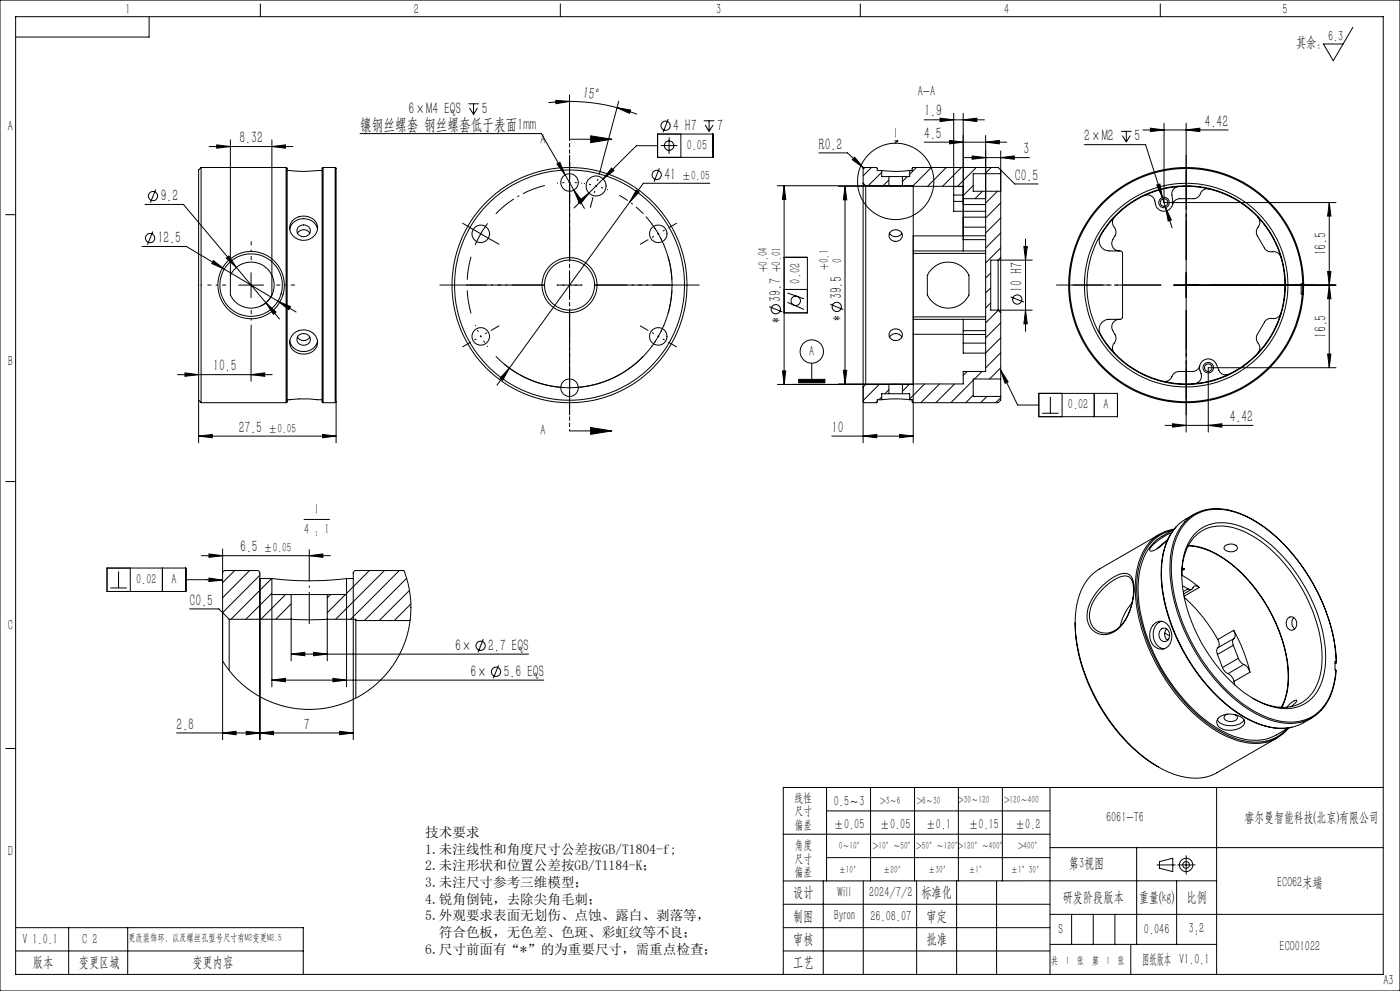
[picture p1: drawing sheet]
<svg xmlns="http://www.w3.org/2000/svg" width="420mm" height="297mm" viewBox="0 0 420 297" stroke-linecap="round" stroke-linejoin="round" font-family="sans-serif">
<g fill="none" stroke="#000" stroke-width=".3">
<path d="M0 0h420v297h-420zM4.7 5h410.3v287h-410.3zM44.7 5v6.1h-40M78.1 1.2v3.8M168.1 1.2v3.8M258.1 1.2v3.8M348.1 1.2v3.8M405.9 8.2l-5.9 10-3-5h5.9M140.5 31.1h3.2M140.9 32.4l1.2 1.9M142.1 31.1v3.2M143.2 32.4l-1.1 1.9"/>
<path d="M166.8 30.1l4.1 .3-4.1 .7zM170.9 30.4l7.7 .5 6.5 1.4M170.9 30.4l-6.4 .4M170.9 28.4v13.3h12.7M185.1 32.3l4.1 .7-.4 1zM185.1 32.3l6 2M185.6 30.3l-5 18.9M200.5 35.7l-1.6 3.9M211.1 36.2h3.2M211.6 37.5l1.1 1.9M212.7 36.2v3.2M213.9 37.5l-1.2 1.9"/>
<path d="M277.3 35.9h18M282 35.4l4.1 .5-4.1 .5zM286.1 33.9v24.6M289 35.9l4.1-.5v1zM289 33.9v37.9M336.3 39.4h3.2M337.9 39.4v3.1M342.9 38.9h25.5M345.1 38.4l4.1 .5-4.1 .5zM349.2 36.9v23.8h51.6M355.8 38.9l4.1-.5v1zM355.8 36.9v92.6"/>
<path d="M46.7 56.8l-1.6 3.9M60.3 50.2v70.5M60.3 50.2l-.7 .7v69M60.3 50.2h25.5M62.8 43.9h25.1M65 43.4l4.1 .5-4.1 .5zM69.1 41.9v46.5a6.9 6.9 0 0 0 6.2 4 6.9 6.9 0 0 0 6.3-4v-46.5M81.6 43.9l4.1-.5v1zM85.8 50.2l.3 .3v69.9l-.3 .3M85.8 50.2v70.5M86.1 51.1h.8a35.7 35.7 0 0 0 8.4 0h1.3M96.9 50.2l-.3 .2v70.1l.3 .2"/>
<path d="M96.9 50.2v70.5M96.9 50.2h3.6M100.5 50.2l.3 .2v70M100.5 50.2v70.5M108 40h54.4l12.9 22.5M167.1 49.1l.9-.5 1.5 3.8zM172.2 57l2.5 3.3-.9 .4zM177.2 40.7l6.4 1-6.4 1.1zM183.5 50.4l.7 .7-3.3 2.5zM190.9 57l.8 .6-2.8 3zM197.3 43.7h-6.4l-18.7 18.7M197.3 40.2h16.6v7h-16.6z"/>
<path d="M197.8 50.4l-1.6 4M198.3 43.6h4.9M200.7 41.2v4.9M204.3 40.2v7M213 54.9h-20l-40.2 55.4M233.2 55.7h40.8v15M235.2 55.7l.5 4.1h-1zM235.2 55.7v59.5M245.6 45.8h8.6l4.8 4.5M251.5 55.8h37.5M253.5 55.8l.5 4.1h-1zM253.5 55.8v59.3"/>
<path d="M256.4 47.1l2.6 3.2-3.3-2.4zM258.9 54.9l.8 .8v59.5l-.8 .8M258.9 54.9v61.1M259 50.3l.3 .2M261.4 50.2l-2.5 2.5M264.5 51.1a35.4 35.4 0 0 0 8.4 0M264.5 51.1h-1.3l-.1-.7-.2-.2h-3.8l-.2 4.7M264.5 51.6l-4 4.1M264.5 51.1v1.8h2.2M266.7 52.9v2.8h1.3h2.7v-2.8M266.7 52.9h4M266.7 53.9l-1.8 1.8"/>
<path d="M268.4 42.2h.9l-.9 .7M272.2 52.9l-1.5 1.5M272.9 51.1h.7v-.7l.3-.2h25.5l5 4.9h7.1M272.9 51.1v1.8h-2.2M274.9 50.2l-2 2M277.2 42.6h24.8M279.4 50.2l-5.5 5.5M283.9 50.2l-5.6 5.6M284.9 42.1l4.1 .5-4.1 .5zM286.1 58.5h2.9M286.1 58.5v1.9M288.4 50.2l-5.6 5.6"/>
<path d="M289.3 47.2h19.5M291.6 46.7l4.1 .5-4.1 .5zM292 52.1h8.2v5.2h-8.2zM292 55.6l-3 3M292.9 50.2l-5.6 5.6M294.7 57.3l-2.2 2.2M295.7 59.5h-6.7v1.8h6.7M295.7 42.6l4.1-.5v1zM295.7 40.6v70.7h-6.7v3.8h-37.5M297.4 50.2l-1.9 1.9M299.2 57.3l-3.5 3.6M300.2 47.2l4.1-.5v1z"/>
<path d="M300.2 51.9l-.2 .2M300.2 45.2v32M325.3 43.4h18.4l6 18.8M336.7 40.6l1.2 1.9M339.1 40.6l-1.2 1.9M347 55.5l1-.3 .7 4zM353.6 55.9a2.19 2.19 0 0 0-2 2.6 5.5 5.5 0 0 1 0 3.2 2.72 2.72 0 0 1-3.2 1.5 2.72 2.72 0 0 1-1.9-2.9 2.27 2.27 0 0 0-3.2-1.7M362.7 56.7a2.59 2.59 0 0 0-2.9 2l-.8 .6-.7 .2h-4.4a2.3 2.3 0 0 0-2.1 1.8M1.7 64.3h3M42.6 73.9h13.3l11.4 6.7M43.5 61.3h11.5l15.9 18.8M45.8 69.4l-1.6 3.9"/>
<path d="M64 78.1l3.3 2.5-3.8-1.6zM67.9 77.4l.8-.7 2.2 3.4zM87.8 66.1a4.4 4.4 0 0 1 7.5 2 4.2 4.2 0 0 1-4.4 3.9 4.2 4.2 0 0 1-3.9-4.3zM89.4 68.2a1.96 1.96 0 0 1 2.6-.6 1.96 1.96 0 0 1 .8 2.6 1.96 1.96 0 0 1-2.6 .6 1.96 1.96 0 0 1-.8-2.6zM92.9 69.8a2.16 2.16 0 0 0-3.6 .1M95.2 68.8a4.3 4.3 0 0 0-4.1-3.3 4.3 4.3 0 0 0-4.2 3.3M141 68.2l3.2 1.9M144.2 70.1l-1.6 3.3M144.2 70.1l3.3 1.9M146.3 67l-2.1 3.1M173.5 60.4l3.2-2.5-2.5 3.2zM193.7 64.9a30.7 30.7 0 0 1-.7 41.9 30.7 30.7 0 0 1-41.8 2.3"/>
<path d="M235.2 77.1h7v16.7h-7M266.8 69.8a2.13 2.13 0 0 0 3.7 .1M267.3 69.4a1.98 1.98 0 0 1 2.3-.4 1.98 1.98 0 0 1 1 2.1 1.98 1.98 0 0 1-2.5 1.2 1.98 1.98 0 0 1-1.2-2.5zM274 75.2v.7h21.7M274 70.7v4.5M274 70.7h15M274 70.7v62M274 75.2h21.7M286.1 60.4v2.9h9.6M286.1 60.4h2.9M289 71.8v3.4M289 68.1v2.6h6.7"/>
<path d="M289 71.8h6.7M289 68.1h6.7M295.7 65.1h-6.7v3M300.2 77.2l-.8 .8v15l.8 .7M300.2 77.2v16.5M300.2 60.8l-4.5 4.5M300.2 65.3l-4.5 4.5M300.2 69.8l-4.5 4.5M300.2 74.3l-4.5 4.5M307.2 73.9h1l-.5 4.1zM307.7 71.6v27.7M309.7 78h-12.5v15h12.5"/>
<path d="M334.3 65.1a2.6 2.6 0 0 0 .3 3.5l.2 1.4-1 1.8a2.26 2.26 0 0 0 2 3.4M334.6 64.8a29.6 29.6 0 0 1 43.8 1.4 29.6 29.6 0 0 1-5.7 43.6 29.6 29.6 0 0 1-42.7-10 2.98 2.98 0 0 1 2.7-4.1h3.5l.6-.6v-19.3l-.6-.6h-3.5a2.99 2.99 0 0 1-2.5-4.5l2.4-3.7zM349.7 62.2l1.7 3.7-1 .3zM349.7 62.2l1.9 6.1M377.3 65.1a2.55 2.55 0 0 1-.2 3.5l-.2 .7 .1 1 2.3 4.1a2.86 2.86 0 0 0 3.2 1.1l1.1 .5 .6 1M398.8 60.7l.5 4.1h-1zM398.8 60.7v49.5M67.3 80.6l21.5 12.9M69.1 82.5a6.9 6.9 0 0 1 11.2-1.9 6.9 6.9 0 0 1-2.2 11.2M70.9 80.1l8.9 10.6M71.6 85.4h7.5M75.3 81.7v7.5"/>
<path d="M75.3 98.6v15.7M79.8 90.7l3 2.8-.8 .7zM79.8 90.7l4.1 4.9M83.4 90.3l3.7 1.6-.5 .9zM88.3 99.8a4.2 4.2 0 0 1 4.5-.6 4.2 4.2 0 0 1 2.4 3.8 4.4 4.4 0 0 1-4 3.1 4.4 4.4 0 0 1-4.2-2.9 3.6 3.6 0 0 1 1.3-3.4zM167.1 85.4h7.5M170.9 81.7v7.5M230.8 91.9l3.9 1.6M235.2 86.7h7M236.3 90.6l4.9 2.1M236.3 87.8l4.9 1.8M249.1 91.2l3.9 1.6"/>
<path d="M267.3 99.1a1.88 1.88 0 0 1 2.8-.1 1.88 1.88 0 0 1-.3 2.8 1.94 1.94 0 0 1-2.3 0 1.94 1.94 0 0 1-.6-2.2zM274 95.7v4.5M274 95.7h21.7M279.8 80.4a6.9 6.9 0 0 1 10.9 2.1v5.9a6.9 6.9 0 0 1-6.3 4 6.9 6.9 0 0 1-6.2-4v-5.9zM289 95.7v3.4M289 99.1v1.2M289 99.1h6.7M295.7 95h-21.7v.7M297.2 81.8l-1.5 1.5M297.2 86.3l-1.5 1.5M297.2 90.8l-1.5 1.5M299.5 93l-3.8 3.8"/>
<path d="M300.2 96.8l-4.5 4.4M300.2 93.7v19.9M303.2 89l4 1.6M307.7 93l.5 4h-1zM335.8 95.7a2.25 2.25 0 0 0-2 3.4l.7 1.2a2.37 2.37 0 0 1-.5 2.8l-.2 1.6 .5 1.1M352.1 85.4h48.7M384.2 93.9a2.51 2.51 0 0 1-3.2 1.5l-1 .4-.5 .5-2.3 4a2.42 2.42 0 0 0 .4 2.8l.4 1.2-.2 .9-.5 .6M390.7 88.1h.3M390.8 85.1a35 35 0 0 0-50.9-30.8 35 35 0 0 0-4.7 59.3 35 35 0 0 0 55.1-22.3l.4-3.2M390.8 85.1h.3M390.8 85.1l-.1 2.9M390.8 85.1h-.5v3h.4"/>
<path d="M391.1 85.1a35.2 35.2 0 0 0-52.2-30.6 35.2 35.2 0 0 0-2.2 60.5 35.2 35.2 0 0 0 54.3-26.9M391.1 85.1l-.1 3M398.3 81.4h1l-.5 4zM398.8 85.4l.5 4.1h-1zM53.2 112.3h28.5M55.5 111.8l4.1 .5-4.1 .5zM59.6 119.9l.7 .8M59.6 119.9v12.8M75.3 112.3l4.1-.5v1zM86.1 119.8h.8a35.8 35.8 0 0 1 8.4 0h1.3M86.9 102.1a4.3 4.3 0 0 0 4.2 3.2 4.3 4.3 0 0 0 4.1-3.2M89.3 101a2.13 2.13 0 0 0 3.6 0"/>
<path d="M89.6 100.5a1.94 1.94 0 0 1 2.6-.3 1.94 1.94 0 0 1 .6 2.5 1.93 1.93 0 0 1-2.8 .5 1.93 1.93 0 0 1-.4-2.7zM152.8 110.3l-2 3.6-.8-.6zM152.8 110.3l-3.7 5.2M233.2 115.2h40.8M234.7 111.2h1l-.5 4zM239.6 113.7h7.9v1h-7.9zM243.5 108.9v4.8M253 111h1l-.5 4.1zM258.9 116v16.7M263.8 115.2l-4.9 4.8M264.5 119.8a35.8 35.8 0 0 1 8.4 0M264.5 119.8h-1.3l-.2 .9h-3.8l-.3-.3"/>
<path d="M264.5 119l-.8 .8M266.7 118v-2.8l2-.1 2 .1v2.8M266.7 118h4M266.7 116.8l-1.2 1.2M266.7 118h-2.2v1.8M266.8 101a2.17 2.17 0 0 1 3.7 0M270.7 118h2.2v1.8M272.8 115.2l-2.1 2.1M274 100.2v14.9M274 100.2h15M277.4 115.1l-4.5 4.5M281.9 115.1l-5.6 5.6"/>
<path d="M286.4 115.1l-5.7 5.6M289 100.3v2.5M289 102.8v3h6.7M289 100.3h6.7M289 102.8h6.7M290.1 111.3l-1.1 1.2M292 114l-6.7 6.7M292 118.5l-2.3 2.2M294.6 111.3l-2.3 2.3M296.1 118.8l-1.9 1.9M300.2 118.8v1.1l-.8 .8h-25.6l-.2-.9h-.7M300.2 113.6v5.2"/>
<path d="M300.2 111l2.2 3.4-.9 .5zM300.2 101.2l-4.5 4.6M300.2 105.7l-4.5 4.5M300.2 110.2l-3.3 3.4M300.2 119.2l-1.5 1.5M300.2 113.6h-8.2v5.2h8.2M300.2 111l5.1 10.4h6.3M311.6 117.9h23.6v7h-23.6zM315.1 118.9v5M318.6 117.9v7M328.3 117.9v7M359.9 109.6a2.24 2.24 0 0 1-2.2 1.7h-4a2.81 2.81 0 0 0-2.5 2.2l-1 .7-1.3 .1"/>
<path d="M368.7 112.1a2.24 2.24 0 0 1-3-1.1 5.2 5.2 0 0 0-1.6-2.9 2.72 2.72 0 0 0-3.6 .3 2.72 2.72 0 0 0-.2 3.6 2.27 2.27 0 0 1-1.9 3M398.3 106.1h1l-.5 4.1zM400.8 110.2h-38.3v19.3M59.6 130.7l4.1-.5v1zM59.6 130.7h41.2M60.3 120.7h25.5M96.8 130.2l4 .5-4 .5zM96.9 120.7h3.6M100.8 120.4l-.3 .3M100.8 120.4v12.3M170.9 129.1h12.7M177.2 128.1l6.4 1-6.4 1.1z"/>
<path d="M249.6 130.7h24.4M258.9 130.7l4.1-.5v1zM263.2 120.3l-.4 .4M269.9 130.2l4.1 .5-4.1 .5zM312.6 123.9h5M349.5 127.5h26.4M351.8 127l4 .5-4 .5zM362.5 127.5l4.1-.5v1zM1.7 144.3h3M91.2 155.7h7.6M351.3 158.8a13.3 13.3 0 0 0-9.9 10.7 40.1 40.1 0 0 0 3.2 24.7 52.9 52.9 0 0 0 22.3 26 17.9 17.9 0 0 0 14.7 1.7l2.4-1.3 1.9-1.6M351.4 159.7a13.9 13.9 0 0 0-6.5 5l.1 .4a3.8 3.8 0 0 0 3.3-1.4l2.1-2.2"/>
<path d="M351.8 158.9a13.2 13.2 0 0 0-9.9 10.1 39.1 39.1 0 0 0 2.8 24.4 53.9 53.9 0 0 0 21 25.6 18.7 18.7 0 0 0 15.8 2.6l2.5-1.3 2.1-1.9M352.2 158.6l-3.7 2.2a15.1 15.1 0 0 0-6.8 11.3 44.7 44.7 0 0 0 5.8 26.4 48.6 48.6 0 0 0 20.2 21.1 16.2 16.2 0 0 0 15.1 .7l3.7-2.1M352.2 158.6l-.8 .2M352.9 157.8a21.2 21.2 0 0 0-4.5 15.7 55.9 55.9 0 0 0 22.9 40.2 21.8 21.8 0 0 0 16.2 4.3M353 157.8a20.3 20.3 0 0 0-4.6 15 55.8 55.8 0 0 0 23.4 41.1 21.4 21.4 0 0 0 15.8 4M358.3 154.1l-3.3 1.9-2 1.8M358.8 159.6a12.2 12.2 0 0 1 13.3-1.9 38.9 38.9 0 0 1 18.8 17.2 42 42 0 0 1 6.6 25.1 13.4 13.4 0 0 1-7.4 11.6 15.9 15.9 0 0 1-13.7-2 47.6 47.6 0 0 1-20.6-28.3 27.8 27.8 0 0 1 .4-17.9l1.4-2.5zM361.7 152.8a13.6 13.6 0 0 0-10 11.1 39.8 39.8 0 0 0 2.8 23.2 54.8 54.8 0 0 0 20.9 26 20.2 20.2 0 0 0 15.1 3.3 11.5 11.5 0 0 0 5.9-3.5M361.8 152.7a20.7 20.7 0 0 1 15.5 3.9 55.5 55.5 0 0 1 23.6 41.1v.9M32.1 170.2h23.6v7.1h-23.6zM33.1 176.2h4.9M35.6 171.3v4.9"/>
<path d="M39.1 170.2v7.1M48.7 170.2v7.1M55.7 173.7l11.1 .2M60.4 166.5h38.7M62.7 173.2l4.1 .7-4.1 .4zM62.7 166l4.1 .5-4.1 .5zM66.8 171.8a.78 .78 0 0 1 .8-.8h9.7l.7 .6v50.1M66.8 164.5v57.2M70.4 171l-3.6 3.6M74.9 171l-8.1 8.1M78 172.4l-11.2 11.2M78 173.4h3.6"/>
<path d="M81.5 173.4l-12.2 12.2M81.6 173.4a92.8 92.8 0 0 0 22.4 0M81.6 173.4v32.4M81.6 177.8l-7.8 7.8M81.6 178.2h5.7M85.7 178.2l-7.4 7.4M87.3 178.2h10.9M87.3 178.2v19.8M92.8 166.5l4-.5v1zM98.2 178.2v19.8M98.2 178.2h5.8M99.1 178.2l-.9 1"/>
<path d="M103.6 178.2l-5.4 5.5M104 173.4h2M104 173.4v32.4M110.8 171l-6.8 6.8M115.3 171l-14.6 14.6M119.8 171l-14.6 14.6M122 173.3l-12.7 12.7M122.8 176.9l-9 9.1M330.6 175.7a11.5 11.5 0 0 1 7-3.9 2.73 2.73 0 0 1 2.4 2.9 17.1 17.1 0 0 1-5 14.2 5.3 5.3 0 0 1-6.3 .7 5.3 5.3 0 0 1-2.6-5.7 14 14 0 0 1 4.5-8.2zM331 176.3a11.1 11.1 0 0 1 6.8-3.7 3.1 3.1 0 0 1 2.2 3.5 15.6 15.6 0 0 1-4.8 12.4 5.1 5.1 0 0 1-6.2 .4 5.1 5.1 0 0 1-2-5.8 13.6 13.6 0 0 1 4-6.8zM347.9 160.1l-18.1 10.4a15.5 15.5 0 0 0-7 12.3l-.3 3.9M349.8 162.2l-2.7 2.3"/>
<path d="M354.6 170.4l.8 .2M354.6 170.2l.8 .4M354.7 175.5l1.7 1M355.3 179.1a47.5 47.5 0 0 1 10 12.6M355.4 170.6l-.8 .4M356.4 176.5l-1.4 .8M356.4 163.6a25.5 25.5 0 0 1 16.2 8.4 46.9 46.9 0 0 1 13.8 30.1 18.8 18.8 0 0 1-2 9.9M356.5 163.5a22.9 22.9 0 0 1 13.7 6.1 47.4 47.4 0 0 1 16.4 33.2 19.9 19.9 0 0 1-2 9.2M357.5 176.6l-2.4 1.4M359.8 176.1l-3.2-2.5-2.1-1.2a15.9 15.9 0 0 1 4.9-12.5 12.4 12.4 0 0 1 12.5-1.1 38.9 38.9 0 0 1 18.4 17.1 40.8 40.8 0 0 1 6.1 24.6 12.6 12.6 0 0 1-7.7 10.9 16.1 16.1 0 0 1-12.9-2.1M359.8 176.1a1.14 1.14 0 0 0-1.2-.5 1.14 1.14 0 0 0-.9 .9l-.4 .2-.9-.2M359.8 176.1l-4.6 2.6"/>
<path d="M367.4 163.7a2.55 2.55 0 0 1 3.8 .4 1.91 1.91 0 0 1-2.6 1.2 1.18 1.18 0 0 1-1.2-1.6zM56.9 182.5h8.8l1.1 1.1M66.8 183.6v14.5l3.1 4.2 3.3 3.2 3.2 2.4 3.5 1.9 3.3 1.3 3 .8 3.9 .6 3.5 .1 3.1-.2 4.5-1 3.6-1.3 3.9-2 3.6-2.5 3-2.9 2.6-3.3 2.5-4.4 1.7-4.6 .9-4.3 .3-2.8-.2-4.7-.8-4-1.1-3.6h-14.4a.78 .78 0 0 0-.8 .8v49.9M66.8 183.6l2 2M68.8 185.6l24 .2 14-.2v.4M68.8 185.6v15.3M87.3 196l4.1-.5v1zM87.3 181l-4.5 4.6M87.3 185.5l-.1 .1M87.3 196h71.3M94.1 195.5l4.1 .5-4.1 .5zM106.8 186v23.2"/>
<path d="M106.8 186h16.2M123 185.7l-.2 .3M123.3 181l-5 5M145 191.6l-1.6 3.9M149.6 199.4l-1.6 3.9M322.5 186.7a55.5 55.5 0 0 0 16.8 36.9 32.9 32.9 0 0 0 16.9 9.4 13.1 13.1 0 0 0 8.9-1.4l18-10.4M322.5 186.7a53.4 53.4 0 0 0 13.7 33.8 43.7 43.7 0 0 0 11.3 9.3M339.6 180.7a15.7 15.7 0 0 0-3.5 7M345.9 187.3a2.89 2.89 0 0 1 3-1 2.89 2.89 0 0 1 2.1 2.2 4.5 4.5 0 0 1-1.4 5.8 3.7 3.7 0 0 1-4.7-4.3l.3-1.3zM348.3 188.6a1.72 1.72 0 0 1 2 .1 1.72 1.72 0 0 1 .6 1.9 1.61 1.61 0 0 1-1.8 1.7 1.61 1.61 0 0 1-1.4-2l.1-.8zM348.4 186.2a4.5 4.5 0 0 0-.4 7.9l1.2 .3M349.4 189.7l1.5 .9"/>
<path d="M350 188.5a2.14 2.14 0 0 0 .4 3.3M350.7 191.4l-.6 .3M365.2 196.1l1.5 4M365.3 191.7a2.05 2.05 0 0 1 .1 2.4M365.4 194.1a1.83 1.83 0 0 0-.2 2M370 193.4l1.5 3.9M370 193.4l-4.8 2.7M370.1 188.9a48.6 48.6 0 0 1 4.9 12.6M370.1 188.9a2.14 2.14 0 0 1 .1 2.5M370.1 188.9l-4.8 2.8M370.2 191.4a1.73 1.73 0 0 0-.2 2M370.2 191.4l-4.8 2.7"/>
<path d="M371.5 197.3a3.4 3.4 0 0 0 1.7 1.8M371.5 197.3l-4.8 2.8M373.2 199.1a3.2 3.2 0 0 1 1.8 2.4M373.2 199.1l-4.8 2.8M386.4 185.3a1.5 1.5 0 0 1 1.6-.3 1.5 1.5 0 0 1 .9 1.2 1.75 1.75 0 0 1-.2 2 1.75 1.75 0 0 1-1.9 .5 2.36 2.36 0 0 1-.4-3.4zM388.1 185.1a2.41 2.41 0 0 0 .3 3.4M400.8 198.5a55 55 0 0 0-15-34.6 34.6 34.6 0 0 0-17.9-11 12.9 12.9 0 0 0-15.3 9.3 35.9 35.9 0 0 0 1.6 22.7 55.1 55.1 0 0 0 21.2 27.7 19.8 19.8 0 0 0 15.9 3.2 13.8 13.8 0 0 0 9-11.3l.5-3.6M400.8 198.5l.1 .2-.4 .2M400.8 198.5l-.3-.2v2.4l.3 .2M53 219.7h53M66.8 219.7l4-.5v1zM73.9 219.2l4.1 .5-4.1 .5z"/>
<path d="M78 219.7l4.1-.5v1zM81.6 203.8l4.1-.5v1zM81.6 203.8h81.6M99.9 203.3l4.1 .5-4.1 .5zM101.9 219.2l4.1 .5-4.1 .5zM365.2 215.8a5.6 5.6 0 0 0 7.3 .8l.7-.8M365.4 215.3a5.8 5.8 0 0 1 7.8 .4 1.98 1.98 0 0 1-1.8 2.7 5.7 5.7 0 0 1-6-.8 1.8 1.8 0 0 1 0-2.3zM366.7 200.1a3.1 3.1 0 0 0 1.7 1.8M368.3 214a1.07 1.07 0 0 0-1.1 1.1 1.07 1.07 0 0 0 1.2 1 2.14 2.14 0 0 0 2.8-1l-.1-.5-.5-.4M368.4 201.9a3.5 3.5 0 0 1 1.8 2.3M370.2 204.2l.2 1.1M375 201.5l-4.8 2.7"/>
<path d="M386.6 218.2l-.7 .7M387.3 211.8l1.1-.9 .6-1a4.3 4.3 0 0 0-3 2M393.5 215.2l-3.8 2.1-2.1 .6M400.8 200.9a18.8 18.8 0 0 1-4.4 11.9M1.7 224.3h3M248 236v28M261.2 236v28M274.4 236v28M287.5 236v28M300.7 236v28M315 236v56M365 236v56"/>
<path d="M415 236h-180v56M235 250h80M248 257h67M248 243h67M315 254h100M341 254v29M4.7 278h86.3v14M20.6 278v14M38.3 278v14M235 278h80M235 271h80M247 264v28"/>
<path d="M259 264v28M275 264v28M287 264v28M299 264v28M315 274h100M321.5 274v9M328 274v9M334.5 274v9M353 264v19M365 264h-130M4.7 285h86.3M235 285h80"/>
<path d="M315 283h50M339.2 283v9"/>
<circle cx="199.7" cy="37.7" r="1.38"/>
<circle cx="45.9" cy="58.8" r="1.39"/>
<circle cx="170.9" cy="54.7" r="2.63"/>
<circle cx="178.8" cy="55.7" r="3"/>
<circle cx="197" cy="52.4" r="1.39"/>
<circle cx="200.7" cy="43.6" r="1.41"/>
<circle cx="268.7" cy="54.4" r="11.4"/>
<circle cx="45" cy="71.4" r="1.39"/>
<circle cx="144.2" cy="70.1" r="2.63"/>
<circle cx="197.5" cy="70.1" r="2.61"/>
<circle cx="349.2" cy="60.7" r="1.13"/>
<circle cx="349.2" cy="60.7" r="1.59"/>
<circle cx="75.3" cy="85.4" r="10"/>
<circle cx="75.3" cy="85.4" r="9.4"/>
<circle cx="170.8" cy="85.4" r="34.5"/>
<circle cx="170.9" cy="85.4" r="35.2"/>
<circle cx="170.9" cy="85.5" r="8.3"/>
<circle cx="170.9" cy="85.4" r="7.5"/>
<circle cx="232.8" cy="92.7" r="1.38"/>
<circle cx="238.7" cy="90.1" r="1.42"/>
<circle cx="251" cy="92" r="1.39"/>
<circle cx="305.2" cy="89.8" r="1.39"/>
<circle cx="355.8" cy="85.4" r="29.8"/>
<circle cx="355.9" cy="85.5" r="30.5"/>
<circle cx="144.2" cy="100.8" r="2.63"/>
<circle cx="170.9" cy="116.2" r="2.64"/>
<circle cx="197.5" cy="100.8" r="2.61"/>
<circle cx="243.6" cy="105.4" r="3.5"/>
<circle cx="362.5" cy="110.2" r="1.13"/>
<circle cx="362.5" cy="110.2" r="1.58"/>
<circle cx="144.2" cy="193.5" r="1.39"/>
<circle cx="148.8" cy="201.3" r="1.39"/>
</g>
<g fill="none" stroke="#000" stroke-width=".3" stroke-dasharray="30.5 1.3 .6 1.3" stroke-dashoffset="30.2" stroke-linecap="butt">
<path d="M170.9 54.7l-3.8 .2M170.9 54.7l3.7 .2M170.9 54.7v-3.8M170.9 54.7v3.7M178.8 55.7l-3.6-.7M178.8 55.7l3.6 1.2M178.8 55.7l1-3.6M178.8 55.7l-.9 3.7M197.5 70.1l-2.1-3.2M197.5 70.1l1.7 3.3M197.5 70.1l3.3-1.9M197.5 70.1l-3.2 1.8"/>
<path d="M170.9 85.4v-3.7M170.9 85.4h-3.8M170.9 85.4v3.8M170.9 85.4h3.7M144.2 100.8l2.1 3.1M144.2 100.8l-1.6-3.3M144.2 100.8l-3.2 1.9M144.2 100.8l3.3-1.9M197.5 100.8l1.7-3.3M197.5 100.8l-2.1 3.1M197.5 100.8l3.3 1.9M197.5 100.8l-3.2-1.9"/>
</g>
<path d="M163.4 55.6a30.7 30.7 0 0 0-14.7 8.5M141.3 76.9a30.7 30.7 0 0 0 0 17M200.4 93.9a30.7 30.7 0 0 0 0-17" fill="none" stroke="#000" stroke-width=".3" stroke-dasharray="30.5 1.3 .6 1.3" stroke-dashoffset="23.5" stroke-linecap="butt"/>
<path d="M193 64.1l-3.1-2.8-4.1-2.8" fill="none" stroke="#000" stroke-width=".3" stroke-dasharray="30.5 1.3 .6 1.3" stroke-dashoffset="27.5" stroke-linecap="butt"/>
<path d="M148.7 106.8a30.8 30.8 0 0 0 44.3 0" fill="none" stroke="#000" stroke-width=".3" stroke-dasharray="30.5 1.3 .6 1.3" stroke-dashoffset="7.4" stroke-linecap="butt"/>
<g fill="none" stroke="#0a0605" stroke-width=".3">
<path d="M347.1 259.2h5.5M347.8 258.2l4-1v4l-4-1zM353.3 259.2h5.2M355.8 256.5v5.5"/>
<circle cx="355.8" cy="259.2" r="1"/>
<circle cx="355.8" cy="259.2" r="2"/>
</g>
<path d="M170.9 41.7v87.4" fill="none" stroke="#000" stroke-width=".3" stroke-dasharray="1.3 .6" stroke-dashoffset=".7" stroke-linecap="butt"/>
<path d="M170.9 77.9v-31.5M355.9 77.9v-31.5M163.4 85.4h-31.5M170.9 92.9v31.5M178.4 85.4h31.5M348.4 85.4h-31.5M355.9 92.9v31.5M363.4 85.4h31.5" fill="none" stroke="#000" stroke-width=".3" stroke-dasharray="30.5 1.3 .6 1.3" stroke-dashoffset="16.3" stroke-linecap="butt"/>
<path d="M170.9 50.9v-2.6M170.9 58.4v2.7M177.9 59.4l-.8 2.8M179.8 52.1l.8-2.9M141 68.2l-2.3-1.3M147.5 71.9l2.3 1.3M194.3 71.9l-2.3 1.3M200.8 68.2l2.2-1.3M147.5 98.9l2.3-1.3M194.3 98.9l-2.3-1.3M141 102.7l-2.3 1.3M200.8 102.7l2.2 1.3" fill="none" stroke="#000" stroke-width=".3" stroke-dasharray="30.5 1.3 .6 1.3" stroke-linecap="butt"/>
<path d="M170.9 77.9v-22.8M163.4 85.4h-22.9M170.9 92.9v22.9M178.4 85.4h22.9" fill="none" stroke="#000" stroke-width=".3" stroke-dasharray="30.5 1.3 .6 1.3" stroke-dashoffset="20.6" stroke-linecap="butt"/>
<path d="M92.8 187v-22.3" fill="none" stroke="#000" stroke-width=".3" stroke-dasharray="30.5 1.3 .6 1.3" stroke-dashoffset="20.9" stroke-linecap="butt"/>
<path d="M75.4 77.9v-5.6M67.9 85.4h-5.7M75.4 92.9v5.7M82.9 85.4h5.6" fill="none" stroke="#000" stroke-width=".3" stroke-dasharray="30.5 1.3 .6 1.3" stroke-dashoffset="29.3" stroke-linecap="butt"/>
<path d="M355.9 77.9v-26.6M348.4 85.4h-26.7M355.9 92.9v26.7M363.4 85.4h26.6" fill="none" stroke="#000" stroke-width=".3" stroke-dasharray="30.5 1.3 .6 1.3" stroke-dashoffset="18.8" stroke-linecap="butt"/>
<g fill="#000">
<path d="M185.1 32.3l4.1 .7-.4 1zM166.8 30.1l4.1 .3-4.1 .7z"/>
<path d="M282 35.4l4.1 .5-4.1 .5zM289 35.9l4.1-.5v1z"/>
<path d="M65 43.4l4.1 .5-4.1 .5zM81.6 43.9l4.1-.5v1z"/>
<path d="M177.2 40.7l6.4 1-6.4 1.1zM177.2 128.1l6.4 1-6.4 1.1z"/>
<path d="M307.2 73.9h1l-.5 4.1zM307.7 93l.5 4h-1zM235.2 55.7l.5 4.1h-1zM234.7 111.2h1l-.5 4zM398.8 60.7l.5 4.1h-1zM398.3 81.4h1l-.5 4zM398.8 85.4l.5 4.1h-1zM398.3 106.1h1l-.5 4.1z"/>
<path d="M79.8 90.7l2.2 3.5 .8-.7zM67.9 77.4l3 2.7-2.2-3.4zM83.4 90.3l3.2 2.5 .5-.9zM64 78.1l-.5 .9 3.8 1.6zM59.6 130.7l4.1-.5v1zM96.8 130.2l4 .5-4 .5zM173.5 60.4l.7 .7 2.5-3.2zM183.5 50.4l-2.6 3.2 3.3-2.5zM152.8 110.3l-2.8 3 .8 .6zM190.9 57l-2 3.6 2.8-3zM172.2 57l1.6 3.7 .9-.4zM167.1 49.1l2.4 3.3-1.5-3.8zM284.9 42.1l4.1 .5-4.1 .5zM295.7 42.6l4.1-.5v1zM291.6 46.7l4.1 .5-4.1 .5zM300.2 47.2l4.1-.5v1zM258.9 130.7l4.1-.5v1zM269.9 130.2l4.1 .5-4.1 .5zM256.4 47.1l-.7 .8 3.3 2.4zM81.6 203.8l4.1-.5v1zM99.9 203.3l4.1 .5-4.1 .5zM87.3 196l4.1-.5v1zM94.1 195.5l4.1 .5-4.1 .5zM62.7 166l4.1 .5-4.1 .5zM92.8 166.5l4-.5v1zM78 219.7l4.1-.5v1zM101.9 219.2l4.1 .5-4.1 .5zM66.8 219.7l4-.5v1zM73.9 219.2l4.1 .5-4.1 .5zM349.7 62.2l.7 4 1-.3zM347 55.5l1.7 3.7-.7-4zM345.1 38.4l4.1 .5-4.1 .5zM355.8 38.9l4.1-.5v1z"/>
<path d="M75.3 112.3l4.1-.5v1zM55.5 111.8l4.1 .5-4.1 .5zM362.5 127.5l4.1-.5v1zM351.8 127l4 .5-4 .5z"/>
<path d="M253 111h1l-.5 4.1zM253.5 55.8l.5 4.1h-1z"/>
<path d="M300.2 111l2.2 3.4-.9 .5zM239.6 113.7v1h7.9v-1zM62.7 173.2l4.1 .7-4.1 .4z"/>
</g>
<g font-size="5">
<text x="174.7" y="29.4" transform="rotate(8 174.7 29.4)">15°</text>
<text x="122.6" y="34.1">6×M4 EQS</text>
<text x="144.5" y="34.1">5</text>
<text x="277.3" y="34.9">1.9</text>
<text x="108" y="39">镶钢丝螺套 钢丝螺套低于表面1mm</text>
<text x="202" y="39.1">4 H7</text>
<text x="215.2" y="39.1">7</text>
<text x="277.3" y="41.6">4.5</text>
<text x="361.5" y="37.9">4.42</text>
<text x="71.8" y="42.9">8.32</text>
<text x="245.7" y="44.8">R0.2</text>
<text x="307.1" y="46.2">3</text>
<text x="325.3" y="42.3">2×M2</text>
<text x="340.4" y="42.3">5</text>
<text x="199.3" y="53.9">41</text>
<text x="304.5" y="54.1">C0.5</text>
<text x="48.2" y="60.2">9.2</text>
<text x="47.3" y="72.8">12.5</text>
<text x="397.8" y="76.6" transform="rotate(-90 397.8 76.6)">16.5</text>
<text x="252.5" y="89.7" transform="rotate(-90 252.5 89.7)">39.5</text>
<text x="306.7" y="87.5" transform="rotate(-90 306.7 87.5)">10 H7</text>
<text x="234.3" y="90.4" transform="rotate(-90 234.3 90.4)">39.7</text>
<text x="234.3" y="96.8" transform="rotate(-90 234.3 96.8)">*</text>
<text x="252.5" y="96.1" transform="rotate(-90 252.5 96.1)">*</text>
<text x="397.8" y="101.3" transform="rotate(-90 397.8 101.3)">16.5</text>
<text x="64" y="111.3">10.5</text>
<text x="71.6" y="129.7">27.5</text>
<text x="249.6" y="129.7">10</text>
<text x="368.9" y="126.5">4.42</text>
<text x="72.1" y="165.5">6.5</text>
<text x="56.9" y="181.5">C0.5</text>
<text x="136.5" y="195">6×</text>
<text x="146.5" y="195">2.7 EQS</text>
<text x="141.1" y="202.8">6×</text>
<text x="151.1" y="202.8">5.6 EQS</text>
<text x="53" y="218.7">2.8</text>
<text x="91.1" y="218.7">7</text>
</g>
<g font-size="4.4">
<text x="37.7" y="4.1">1</text>
<text x="124.2" y="4.1">2</text>
<text x="214.9" y="4.1">3</text>
<text x="301.2" y="4.1">4</text>
<text x="384.7" y="4.1">5</text>
<text x="388.8" y="14.1">其余：</text>
<text x="398.4" y="12.3">6.3</text>
<text x="275.4" y="28.9">A-A</text>
<text x="2.3" y="39.3">A</text>
<text x="268.4" y="41.4">I</text>
<text x="162.1" y="43.1">A</text>
<text x="206" y="44.9">0.05</text>
<text x="240" y="85" transform="rotate(-90 240 85)">0.02</text>
<text x="242.8" y="106.6">A</text>
<text x="2.3" y="109.6">B</text>
<text x="320.4" y="122.7">0.02</text>
<text x="331" y="122.7">A</text>
<text x="162.1" y="130.5">A</text>
<text x="94.8" y="153.9">I</text>
<text x="91.2" y="160">4 : 1</text>
<text x="40.9" y="175">0.02</text>
<text x="51.5" y="175">A</text>
<text x="2.3" y="188.9">C</text>
<text x="250.1" y="241.7">0.5～3</text>
<text x="250.1" y="248.3">±0.05</text>
<text x="264" y="248.3">±0.05</text>
<text x="277.7" y="248.3">±0.1</text>
<text x="290.5" y="248.3">±0.15</text>
<text x="304.5" y="248.3">±0.2</text>
<text x="331.8" y="246.3">6061-T6</text>
<text x="2.3" y="256.5">D</text>
<text x="320.6" y="260.1">第3视图</text>
<text x="237.9" y="268.9">设计</text>
<text x="251.1" y="268.9">Will</text>
<text x="260.7" y="268.9">2024/7/2</text>
<text x="276.4" y="268.9">标准化</text>
<text x="383.1" y="265.9">ECO62末端</text>
<text x="237.9" y="275.9">制图</text>
<text x="250.1" y="275.8">Byron</text>
<text x="261.1" y="275.9">26.08.07</text>
<text x="277.9" y="275.9">审定</text>
<text x="318.8" y="270.4">研发阶段版本</text>
<text x="341.6" y="270.4">重量(kg)</text>
<text x="355.9" y="270.4">比例</text>
<text x="317.6" y="279.9">S</text>
<text x="343.2" y="279.9">0.046</text>
<text x="356.7" y="279.6">3:2</text>
<text x="6.7" y="282.9">V 1.0.1</text>
<text x="24.7" y="282.9">C 2</text>
<text x="237.9" y="282.9">审核</text>
<text x="277.9" y="282.9">批准</text>
<text x="383.9" y="284.9">ECO01022</text>
<text x="9.9" y="289.9">版本</text>
<text x="23.7" y="289.9">变更区域</text>
<text x="57.7" y="289.9">变更内容</text>
<text x="237.9" y="289.9">工艺</text>
<text x="342.6" y="288.9">图纸版本 V1.0.1</text>
<text x="415" y="295.1">A3</text>
</g>
<text font-size="4.2" x="373.4" y="246.3">睿尔曼智能科技(北京)有限公司</text>
<g font-size="4.1">
<text x="127.6" y="250.9">技术要求</text>
<text x="127.6" y="255.9">1.未注线性和角度尺寸公差按GB/T1804-f;</text>
<text x="127.6" y="260.9">2.未注形状和位置公差按GB/T1184-K；</text>
<text x="127.6" y="265.9">3.未注尺寸参考三维模型；</text>
<text x="127.6" y="270.9">4.锐角倒钝，去除尖角毛刺；</text>
<text x="127.6" y="275.9">5.外观要求表面无划伤、点蚀、露白、剥落等，</text>
<text x="131.7" y="280.9">符合色板，无色差、色斑、彩虹纹等不良；</text>
<text x="127.6" y="285.9">6.尺寸前面有“*”的为重要尺寸，需重点检查；</text>
</g>
<g font-size="4">
<text x="204.6" y="53.9">±0.05</text>
<text x="230.3" y="81.6" transform="rotate(-90 230.3 81.6)">+0.04</text>
<text x="234.2" y="81.6" transform="rotate(-90 234.2 81.6)">+0.01</text>
<text x="248.5" y="80.9" transform="rotate(-90 248.5 80.9)">+0.1</text>
<text x="252.5" y="78.9" transform="rotate(-90 252.5 78.9)">0</text>
<text x="80.4" y="129.7">±0.05</text>
<text x="79.1" y="165.5">±0.05</text>
</g>
<g font-size="3.8">
<text x="238.4" y="240.3">线性</text>
<text x="238.4" y="244.3">尺寸</text>
<text x="238.4" y="248.3">偏差</text>
<text x="238.4" y="254.6">角度</text>
<text x="238.4" y="258.6">尺寸</text>
<text x="238.4" y="262.6">偏差</text>
</g>
<text font-size="3.2" x="315.3" y="288.9">共 1 张 第 1 张</text>
<g font-size="3.1">
<text x="264" y="240.9">&gt;3～6</text>
<text x="275" y="240.9">&gt;6～30</text>
<text x="287.5" y="240.8">&gt;30～120</text>
<text x="301.2" y="240.8">&gt;120～400</text>
<text x="251.6" y="254.6">0～10°</text>
<text x="261.9" y="254.6">&gt;10°～50°</text>
<text x="274.9" y="254.6">&gt;50°～120°</text>
<text x="287.4" y="254.6">&gt;120°～400°</text>
<text x="305.4" y="254.6">&gt;400°</text>
<text x="251.6" y="261.6">±10′</text>
<text x="265" y="261.6">±20′</text>
<text x="278.5" y="261.6">±30′</text>
<text x="290.5" y="261.6">±1°</text>
<text x="303.2" y="261.6">±1°30′</text>
<text x="38.5" y="282.1">更改装饰环，以及螺丝孔型号尺寸有M2变更M2.5</text>
</g>
</svg>
